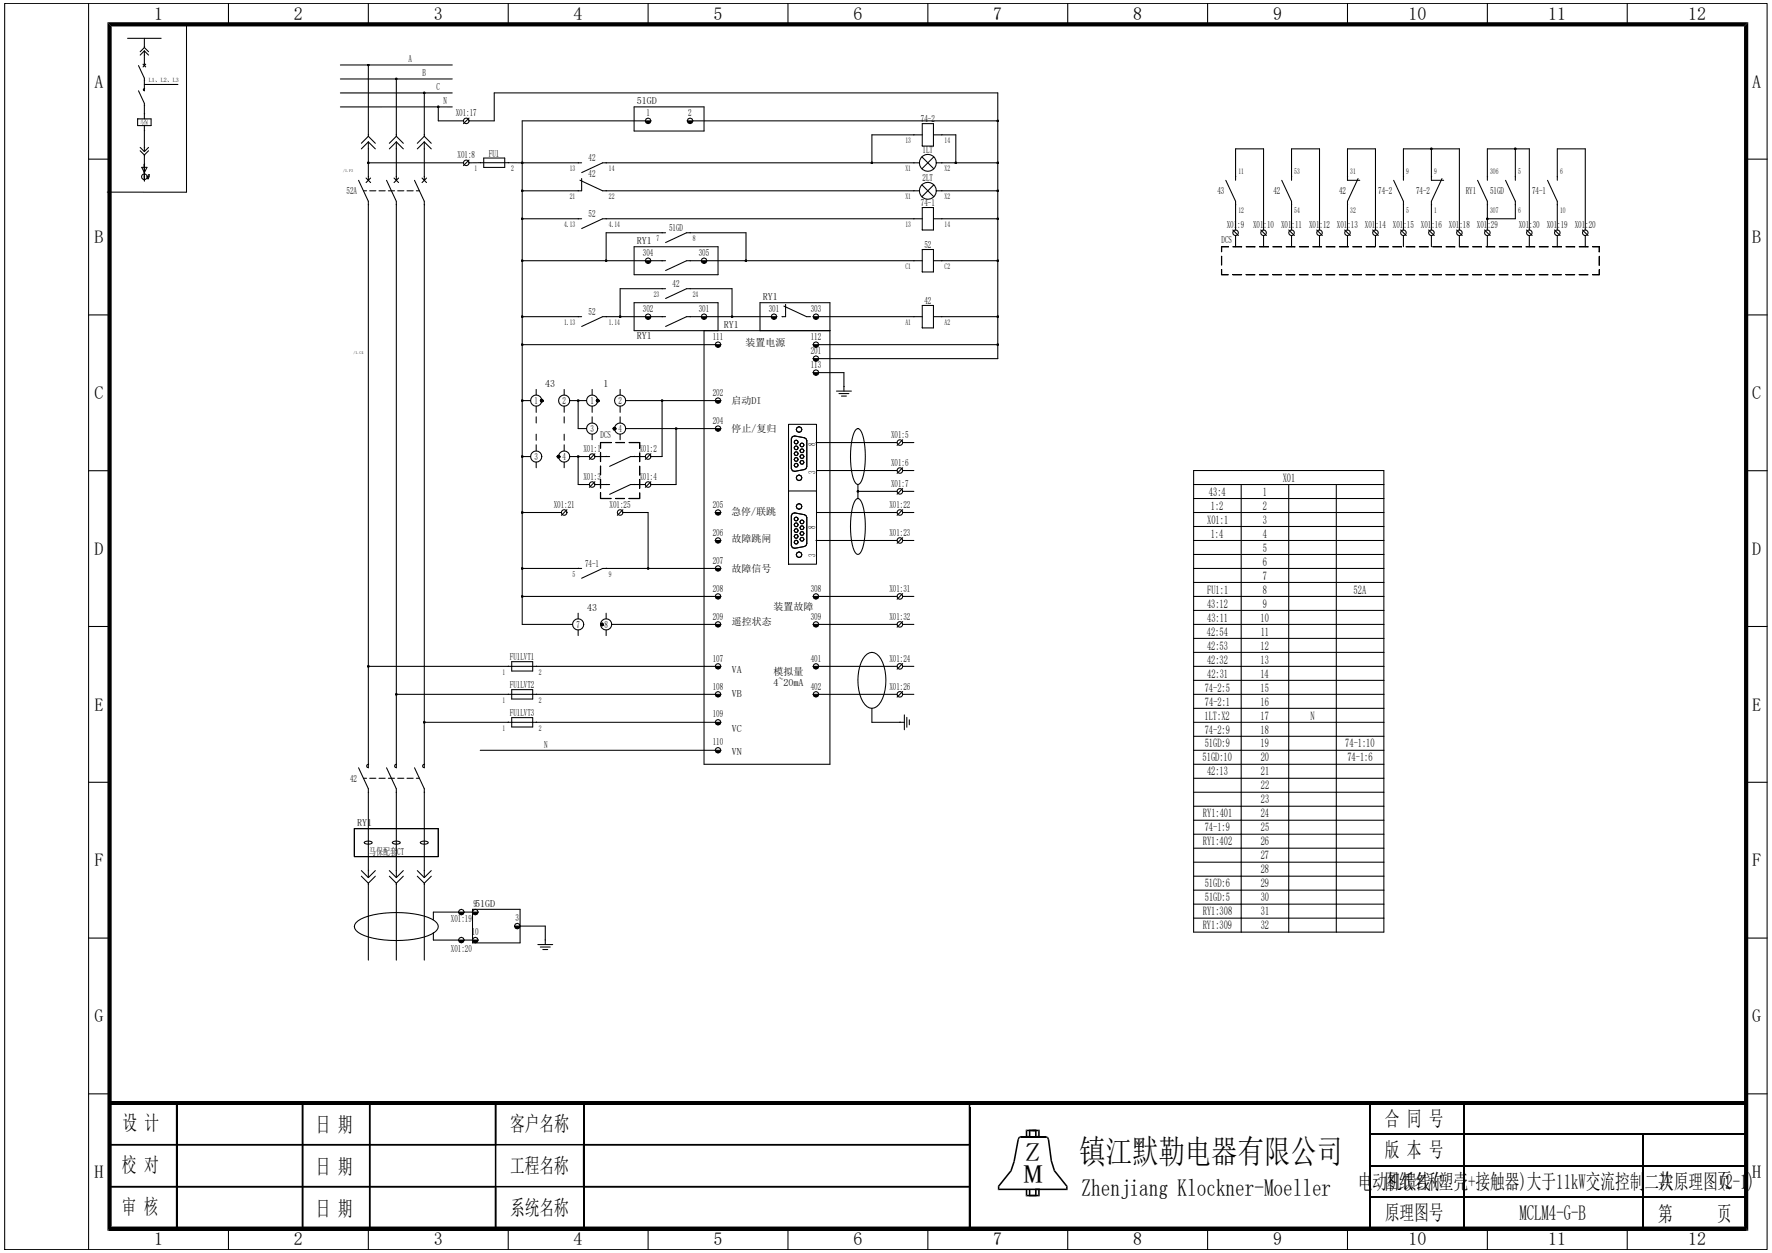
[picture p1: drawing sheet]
<svg xmlns="http://www.w3.org/2000/svg" width="420mm" height="297mm" viewBox="0 0 420 297" stroke-linecap="round" stroke-linejoin="round" font-family="sans-serif">
<g fill="none" stroke="#000" stroke-width=".25">
<path d="M1.1 .8h417.7v295.4h-417.7zM21 .8v295.4M30.2 9.1h8M32.8 15.5l1.4 3v3l-.2-.2 .2-.3M33.9 15.2l.6 .7M34.2 9.1v2.2M34.2 12.1v3.4M34.2 11.3l-1 1M34.2 12.1l-1 1M34.2 12.1l1 1M34.2 11.3l1 1M34.5 15.2l-.6 .7"/>
<path d="M44.2 5.8v39.8M54.2 .8v5M80.7 15.4h26.5M80.7 18.7h26.5M87.3 .8v5M87.3 15.4v16.9M93.9 18.7v13.6M120.5 .8v5M153.6 .8v5M186.8 .8v5M219.9 .8v5M253.1 .8v5"/>
<path d="M286.2 .8v5M319.4 .8v5M352.5 .8v5M385.7 .8v5M21 37.7h5M32.6 28.2h3.2v1.6h-3.2zM32.8 21.5l1.4 3v3.7M33.2 34.9l1 1M33.2 35.7l1 1M33.6 39.7h1.2l-.6 1.2zM34.2 29.8v6.1M34.2 36.7v6.2"/>
<path d="M34.2 20h8M35.2 35.7l-1 1M35.2 34.9l-1 1M80.7 22h26.5M87.3 33.6v9.1M87.3 32.3l-1.7 1.7M87.3 33.6l-1.7 1.7M87.3 33.6l1.7 1.7M87.3 32.3l1.7 1.7M87.3 38.6h22.5M93.9 32.3l-1.6 1.7M93.9 33.6l-1.6 1.7"/>
<path d="M93.9 33.6l1.7 1.7M93.9 33.6v9.1M93.9 32.3l1.7 1.7M100.6 32.3l-1.7 1.7M100.6 33.6l-1.7 1.7M100.6 33.6l1.6 1.7M100.6 22v10.3M100.6 33.6v9.1M100.6 32.3l1.6 1.7M103.9 25.3v3.3h5.9M103.9 25.3h-23.2M103.9 25.3h3.3"/>
<path d="M111.2 38.6h26.7M111.2 28.6h5.9v-6.6h119.4v63h-43.8M111.2 28l-1.4 1.3M111.2 37.9l-1.4 1.4M114.7 37.5h4.9v2.2h-4.9zM150.3 25.3h16.6v5.8h-16.6zM154.3 28.6h-30.5v119.4h11.9M162.9 28.6h73.6M217.9 38.6h-75.1l-4.9 2.3M218.5 37.2l2.8 2.8M218.6 29.3h2.6v5.3h-2.6zM218.6 32h-11.9v6.6"/>
<path d="M221.2 32h5.4v6.6M221.3 37.2l-2.8 2.8M221.9 38.6h14.6M339.3 35.3v7.4h2.9M359.2 35.3v7.4M413.9 37.7h4.9M25.4 45.5l18.8 .1M34.9 41.9h.5M35.2 41.4l-.3 1M35.4 41.4l-.2 1M85 42.7l2.3 5v134.3l-.3-.1-.1-.3 .1-.3 .3-.1M86.1 45.2h.8"/>
<path d="M86.8 42.2l1 1.1M87.6 45.2h1.5M87.8 42.2l-1 1.1M89.8 45.2h1.5M91.6 42.7l2.3 5v134.3l-.3-.1-.1-.3 .1-.3 .3-.1M92 45.2h1.5M93.4 42.2l1.1 1.1M94.2 45.2h1.5M94.5 42.2l-1.1 1.1M96.5 45.2h1.4M98.2 42.7l2.4 5v134.3l-.3-.1-.1-.3 .1-.3 .3-.1M98.7 45.2h.7"/>
<path d="M100 42.2l1.1 1.1M101.1 42.2l-1.1 1.1M123.8 51.9h14.1M137.4 42.7l5.4 2.5h75.1M137.9 42.3v2.9h-14.1M150.3 58.5h19.9v6.6h-19.9zM157.8 57.5l4.9-2.3h14.1v6.6M157.8 55.2h-14.1v6.6M218.5 43.8l2.8 2.8M218.6 51.9h-75.8l-4.9 2.3M218.6 49.2h2.6v5.3h-2.6zM218.6 59.1h2.6v5.4h-2.6z"/>
<path d="M221.2 51.9h15.3M221.3 43.8l-2.8 2.8M221.9 45.2h14.6M290.5 42.7l2.4 5v6.8M292.2 54.5l1.3 1.3M292.9 42.7v-7.4h6.6v19.2M292.9 55.8v2.7M298.8 54.5l1.4 1.3M299.5 55.8v2.7M303.8 42.7l2.3 5v6.8M305.5 54.5l1.3 1.3M306.1 42.7v-7.4h6.7v19.2"/>
<path d="M306.1 55.8v2.7M312.1 54.5l1.3 1.3M312.8 55.8v2.7M318.7 54.5l1.3 1.3M319.4 55.8v2.7M321.9 42.3l-2.5 5.4v6.8M322.3 42.7h-2.9v-7.4h6.6v19.2M325.3 54.5l1.4 1.3M326 55.8v2.7M330.3 42.7l2.3 5v6.8M332 54.5l1.3 1.3M332.6 42.7v-7.4h13.3v19.2"/>
<path d="M332.6 55.8v2.7M338.6 54.5l1.3 1.3M339.3 55.8v2.7M341.8 42.3l-2.5 5.4v6.8M345.2 54.5l1.4 1.3M345.9 55.8v2.7M350.2 42.7l2.3 5v6.8M351.9 54.5l1.3 1.3M352.5 42.7v-7.4h10v19.2M352.5 55.8v2.7M356.8 42.7l2.4 5v4.2h-6.7M361.8 54.5l1.3 1.3"/>
<path d="M362.5 55.8v2.7M366.8 42.7l2.3 5v6.8M368.4 54.5l1.4 1.3M369.1 42.7v-7.4h6.6v19.2M369.1 55.8v2.7M375.1 54.5l1.3 1.3M375.7 55.8v2.7M21 74.6h5M123.8 61.8h34M123.8 75.1h14.1M157.8 75.1h-15l-4.9 2.3M157.8 68.4h-10.8v6.7"/>
<path d="M157.8 70.8l4.9-2.4h10.8v6.7M166.9 78.4v102.8h29.8v-109.5h-16.6v6.7M170.2 78.4v-6.7h-19.9v6.7h46.4M184.1 75.1h-21.4l-4.9 2.3M185.8 72.6l5.4 2.5h.8M186.2 72.2v2.9h-.8M192.7 75.1h25.9M218.6 61.8h-55.9l-4.9 2.3M218.6 72.4h2.6v5.3h-2.6zM221.2 61.8h15.3M221.2 75.1h15.3M413.9 74.6h4.9"/>
<path d="M123.8 81.7h47.1M123.8 95h2M127.1 92.3v1.3M127.1 96.3v1.4M127.1 98.8v1.5M133.7 92.3v1.3M133.7 96.3v1.4M133.7 98.8v1.5M135 95h4M137 95v6.6h2M140.4 92.3v1.3M140.4 96.3v1.4"/>
<path d="M140.4 98.8v1.5M147 92.3v1.3M147 96.3v1.4M147 98.8v1.5M148.3 95h22.6M156.9 95v13.2h-2.6M192.7 81.7h43.8M192.7 88.3h7.3v4.4M198.3 92.7h3.5M198.9 93.3h2.3M199.4 93.9h1.2M21 111.6h5"/>
<path d="M123.8 108.2h2M127.1 102.9v1.5M127.1 105.4v1.5M127.1 109.5v1.4M133.7 102.9v1.5M133.7 105.4v1.5M133.7 109.5v1.4M135 108.2h4.7M137 108.2v6.6h2.7M140.4 102.9v1.3M141 108.2h3.5M141 114.8h3.5"/>
<path d="M141 107.6l-1.3 1.3M141 114.2l-1.3 1.3M147 102.9v1.3M148.3 101.6h22.6M152.9 108.2h-3.4l-5 2.3M152.9 114.8h-3.4l-5 2.4M154.3 107.6l-1.4 1.3M154.3 114.2l-1.4 1.3M160.2 101.6v13.2h-5.9M186.9 100.6h6.6v33.1h-6.6zM186.9 116.4h6.6M187.8 103.5l.6-.2 2.3 .5 .4 .2 .1 .4v6.2l-.1 .5-.4 .2-2.3 .4-.6-.1-.2-.5v-7.1z"/>
<path d="M193.4 104.9h19.2M193.7 111.5h18.9M203 101.7l.3-.1a1.83 1.83 0 0 1 1.2 1.5 19.9 19.9 0 0 1-.3 10.9l-.3 .4-.6 .4a1.83 1.83 0 0 1-1.1-1.5 19.9 19.9 0 0 1 .3-10.8zM203 118.3l.3-.1a1.83 1.83 0 0 1 1.2 1.5 19.9 19.9 0 0 1-.3 10.8l-.3 .5-.6 .4a1.83 1.83 0 0 1-1.1-1.5 19.9 19.9 0 0 1 .3-10.8zM203.3 116.5h9.3M203.3 114.8v3.4M214 110.9l-1.4 1.3M214 111.5h2.6M214 104.2l-1.4 1.4M214 104.9h2.6M214 115.8l-1.4 1.3M214 116.5h2.6"/>
<path d="M282.9 114.8h45.1M282.9 111.5h45.1v109.4h-45.1zM282.9 118.2h45.1M294.2 114.8v106.1M305.5 114.8v106.1M316.7 114.8v106.1M413.9 111.6h4.9M123.8 121.5h9.3M123.8 134.7h14.1M134.4 120.8l-1.3 1.3M147.6 121.5h6v13.2M147.6 120.8l-1.3 1.3"/>
<path d="M169.5 121.5l.2 .4 .5 .2 .5-.2 .2-.4M169.5 121.5l.2-.5 .5-.2 .5 .2 .2 .5M169.5 128.1l.2 .5 .5 .2 .5-.2 .2-.5M169.5 128.1l.2-.5 .5-.2 .5 .2 .2 .5M169.5 121.5h1.4M169.5 128.1h1.4M170.9 134.7h-28.1l-4.9 2.4M187.8 121.7l.6-.1 2.3 .4 .4 .2 .1 .5v6.2l-.1 .4-.4 .2-2.3 .5-.6-.2-.2-.5v-7.1zM193.4 128.1h19.2M193.5 121.5h19.1M214 121.5h2.6M214 128.1h2.6"/>
<path d="M214 120.8l-1.4 1.3M214 127.4l-1.4 1.4M282.9 121.5h45.1M282.9 128.1h45.1M282.9 134.7h45.1M282.9 124.8h45.1M282.9 131.4h45.1M282.9 138.1h45.1M21 148.5h5M87.3 157.9h83.6M121.3 156.8h5v2.3h-5zM123.8 141.4h47.1"/>
<path d="M137 145.4v1.3M137 149.3v1.4M143.7 145.4v1.3M143.7 149.3v1.4M145 148h25.9M192.7 141.4h19.9M192.7 148h19.9M192.7 157.9h19.9M205 155.5a1.99 1.99 0 0 1 3.3 0 10.8 10.8 0 0 1 0 11.5 1.99 1.99 0 0 1-3.3 0 10.8 10.8 0 0 1 0-11.5zM214 141.4h2.6M214 148h2.6M214 157.9h2.6"/>
<path d="M214 140.7l-1.4 1.3M214 147.3l-1.4 1.4M214 157.3l-1.4 1.3M282.9 141.4h45.1M282.9 148h45.1M282.9 157.9h45.1M282.9 144.7h45.1M282.9 151.3h45.1M282.9 154.6h45.1M413.9 148.5h4.9M93.9 164.6h77M100.6 171.2h70.3"/>
<path d="M113.8 177.8h57.1M121.3 163.5h5v2.2h-5zM121.3 170.1h5v2.2h-5zM192.7 164.6h19.9M206.7 167.9v3.3h7.7M214 164.6h2.6M214 163.9l-1.4 1.3M214.4 169.4v3.6M214.9 170v2.4M215.5 170.6v1.2M282.9 164.6h45.1M282.9 171.2h45.1"/>
<path d="M282.9 177.8h45.1M282.9 161.3h45.1M282.9 167.9h45.1M282.9 174.5h45.1M21 185.4h5M84 196.4h19.9v6.6h-19.9zM85 182l2.3 5v21M86.1 184.5h.8M86.4 199.6l.7-.2a1.1 1.1 0 0 1 1.1 .3 1.4 1.4 0 0 1-1.9 0zM87.6 184.5h1.5M89.8 184.5h1.5M91.6 182l2.3 5v21"/>
<path d="M92 184.5h1.5M93.1 199.6l.6-.2a1.1 1.1 0 0 1 1.2 .3 1.4 1.4 0 0 1-1.9 0zM94.2 184.5h1.5M96.5 184.5h1.4M98.2 182l2.4 5v21M98.7 184.5h.7M99.7 199.6l.7-.2a1.1 1.1 0 0 1 1.1 .3 1.4 1.4 0 0 1-1.9 0zM282.9 184.5h45.1M282.9 181.2h45.1M282.9 187.8h45.1M282.9 191.1h45.1M282.9 194.4h45.1"/>
<path d="M282.9 197.7h45.1M413.9 185.4h4.9M84.4 218.7a13.2 13.2 0 0 1 8.1-2.4 19.7 19.7 0 0 1 10.5 1.9 1.5 1.5 0 0 1 .9 1.4 1.5 1.5 0 0 1-.9 1.4 18.3 18.3 0 0 1-10.5 1.9 13.2 13.2 0 0 1-8.1-2.3 1.28 1.28 0 0 1 0-1.9zM85.6 206.4l1.7 1.6M85.6 207.7l1.7 1.6M87.3 209.3v18.3M89 207.7l-1.7 1.6M89 206.4l-1.7 1.6M92.3 206.4l1.6 1.6M92.3 207.7l1.6 1.6M93.9 209.3v18.3M95.6 207.7l-1.7 1.6"/>
<path d="M95.6 206.4l-1.7 1.6M98.9 206.4l1.7 1.6M98.9 207.7l1.7 1.6M100.6 209.3v18.3M102.2 207.7l-1.6 1.6M102.2 206.4l-1.6 1.6M112 215.5h11.3v8h-11.3zM113.3 216.2h-10.6v1.8M121.9 219.5h7.3v4.4M282.9 201h45.1M282.9 204.4h45.1M282.9 207.7h45.1"/>
<path d="M282.9 211h45.1M282.9 214.3h45.1M282.9 217.6h45.1M21 222.4h5M102.7 221.1v1.7h10.6M127.5 223.9h3.5M128.1 224.5h2.3M128.7 225.1h1.1M413.9 222.4h4.9M21 259.3h5M413.9 259.3h4.9M26 291.2h3.7"/>
<path d="M54.2 291.2v5M87.3 291.2v5M120.5 291.2v5M153.6 291.2v5M186.8 291.2v5M219.9 291.2v5M253.1 291.2v5M286.2 291.2v5M319.4 291.2v5M352.5 291.2v5M385.7 291.2v5"/>
<circle cx="110.5" cy="38.6" r=".66"/>
<circle cx="110.5" cy="28.6" r=".66"/>
<circle cx="153.6" cy="28.6" r=".66"/>
<circle cx="163.6" cy="28.6" r=".66"/>
<circle cx="219.9" cy="38.6" r="2.01"/>
<circle cx="34.2" cy="41.9" r=".67"/>
<circle cx="219.9" cy="45.2" r="2.01"/>
<circle cx="292.9" cy="55.2" r=".66"/>
<circle cx="299.5" cy="55.2" r=".66"/>
<circle cx="306.1" cy="55.2" r=".66"/>
<circle cx="312.8" cy="55.2" r=".66"/>
<circle cx="319.4" cy="55.2" r=".66"/>
<circle cx="326" cy="55.2" r=".66"/>
<circle cx="332.6" cy="55.2" r=".66"/>
<circle cx="339.3" cy="55.2" r=".66"/>
<circle cx="345.9" cy="55.2" r=".66"/>
<circle cx="352.5" cy="55.2" r=".66"/>
<circle cx="362.5" cy="55.2" r=".66"/>
<circle cx="369.1" cy="55.2" r=".66"/>
<circle cx="375.7" cy="55.2" r=".66"/>
<circle cx="153.6" cy="75.1" r=".66"/>
<circle cx="153.6" cy="61.8" r=".66"/>
<circle cx="166.9" cy="75.1" r=".66"/>
<circle cx="166.9" cy="61.8" r=".66"/>
<circle cx="183.5" cy="75.1" r=".66"/>
<circle cx="193.4" cy="75.1" r=".66"/>
<circle cx="127.1" cy="95" r="1.33"/>
<circle cx="133.7" cy="95" r="1.33"/>
<circle cx="140.4" cy="95" r="1.33"/>
<circle cx="147" cy="95" r="1.33"/>
<circle cx="170.2" cy="81.7" r=".66"/>
<circle cx="170.2" cy="95" r=".66"/>
<circle cx="193.4" cy="88.3" r=".66"/>
<circle cx="193.4" cy="85" r=".66"/>
<circle cx="193.4" cy="81.7" r=".66"/>
<circle cx="127.1" cy="108.2" r="1.33"/>
<circle cx="133.7" cy="108.2" r="1.33"/>
<circle cx="140.4" cy="114.8" r=".66"/>
<circle cx="140.4" cy="108.2" r=".66"/>
<circle cx="140.4" cy="101.6" r="1.33"/>
<circle cx="147" cy="101.6" r="1.33"/>
<circle cx="153.6" cy="114.8" r=".66"/>
<circle cx="153.6" cy="108.2" r=".66"/>
<circle cx="170.2" cy="101.6" r=".66"/>
<circle cx="188.7" cy="107.5" r=".46"/>
<circle cx="188.7" cy="108.9" r=".46"/>
<circle cx="188.7" cy="104.8" r=".46"/>
<circle cx="188.7" cy="106.2" r=".46"/>
<circle cx="188.7" cy="110.3" r=".46"/>
<circle cx="189.4" cy="113.3" r=".66"/>
<circle cx="189.4" cy="101.8" r=".66"/>
<circle cx="190.1" cy="105.5" r=".46"/>
<circle cx="190.1" cy="109.6" r=".46"/>
<circle cx="190.1" cy="106.8" r=".46"/>
<circle cx="190.1" cy="108.2" r=".46"/>
<circle cx="213.3" cy="104.9" r=".66"/>
<circle cx="213.3" cy="111.5" r=".66"/>
<circle cx="213.3" cy="116.5" r=".66"/>
<circle cx="133.7" cy="121.5" r=".66"/>
<circle cx="147" cy="121.5" r=".66"/>
<circle cx="170.2" cy="134.7" r=".66"/>
<circle cx="188.7" cy="124.4" r=".46"/>
<circle cx="188.7" cy="125.8" r=".46"/>
<circle cx="188.7" cy="128.5" r=".46"/>
<circle cx="188.7" cy="123" r=".46"/>
<circle cx="188.7" cy="127.1" r=".46"/>
<circle cx="189.4" cy="120" r=".66"/>
<circle cx="189.4" cy="131.5" r=".66"/>
<circle cx="190.1" cy="126.5" r=".46"/>
<circle cx="190.1" cy="127.8" r=".46"/>
<circle cx="190.1" cy="125.1" r=".46"/>
<circle cx="190.1" cy="123.7" r=".46"/>
<circle cx="213.3" cy="121.5" r=".66"/>
<circle cx="213.3" cy="128.1" r=".66"/>
<circle cx="137" cy="148" r="1.33"/>
<circle cx="143.7" cy="148" r="1.33"/>
<circle cx="170.2" cy="141.4" r=".66"/>
<circle cx="170.2" cy="148" r=".66"/>
<circle cx="170.2" cy="157.9" r=".66"/>
<circle cx="193.4" cy="148" r=".66"/>
<circle cx="193.4" cy="141.4" r=".66"/>
<circle cx="193.4" cy="157.9" r=".66"/>
<circle cx="213.3" cy="141.4" r=".66"/>
<circle cx="213.3" cy="148" r=".66"/>
<circle cx="213.3" cy="157.9" r=".66"/>
<circle cx="170.2" cy="164.6" r=".66"/>
<circle cx="170.2" cy="171.2" r=".66"/>
<circle cx="170.2" cy="177.8" r=".66"/>
<circle cx="193.4" cy="164.6" r=".66"/>
<circle cx="213.3" cy="164.6" r=".66"/>
<circle cx="109.3" cy="216.2" r=".66"/>
<circle cx="112.7" cy="216.2" r=".66"/>
<circle cx="122.6" cy="219.5" r=".66"/>
<circle cx="109.3" cy="222.8" r=".66"/>
<circle cx="112.7" cy="222.8" r=".66"/>
</g>
<g fill="none" stroke="#000" stroke-width=".24">
<path d="M34.2 13.1h.1M34.2 11.1h.1M34.2 15h.1M34.2 19h.1M32.7 28.2h.1M34.2 27h.1M34.2 31h.1M34.2 21h.1M34.2 25h.1M34.2 35h.1M34.2 36.9h.1M34.2 38.9h.1"/>
<path d="M87.3 35.3h.1M87.3 32h.1M93.9 35.3h.1M93.9 32h.1M100.6 35.3h.1M100.6 32h.1M113.8 38.6h.1M120.4 38.6h.1M137.1 38.6h.1M143.7 38.6h.1M216.6 38.6h.1M216.6 32h.1"/>
<path d="M218.6 34.5h.1M223.2 38.6h.1M223.2 32h.1M34.2 41.1h.1M34.2 41.9h.1M87.3 41.9h.1M87.3 48.6h.1M93.9 41.9h.1M93.9 48.6h.1M100.6 41.9h.1M100.6 48.6h.1M137.1 45.2h.1"/>
<path d="M137.1 51.9h.1M143.7 45.2h.1M143.7 51.9h.1M156.9 55.2h.1M163.6 55.2h.1M216.6 45.2h.1M216.6 51.9h.1M218.6 54.5h.1M223.2 45.2h.1M223.2 51.9h.1M289.5 58.5l.1 1.2zM289.5 58.5h1.6z"/>
<path d="M292.2 58.5h2.1zM292.2 58.5h2.1M292.9 41.9h.1M292.9 48.6h.1M295.4 58.5h2.1zM295.4 58.5h2.1M298.5 58.5h2.1zM298.5 58.5h2.1M301.7 58.5h2.1zM301.7 58.5h2.1M304.8 58.5h2.1zM304.8 58.5h2.1"/>
<path d="M306.1 41.9h.1M306.1 48.6h.1M308 58.5h2.1zM308 58.5h2.1M311.1 58.5h2.1zM311.1 58.5h2.1M314.3 58.5h2.1zM314.3 58.5h2.1M317.5 58.5h2.1zM317.5 58.5h2.1M319.4 41.9h.1M319.4 48.6h.1"/>
<path d="M320.6 58.5h2.1zM320.6 58.5h2.1M323.8 58.5h2.1zM323.8 58.5h2.1M326.9 58.5h2.1zM326.9 58.5h2.1M330.1 58.5h2.1zM330.1 58.5h2.1M332.6 41.9h.1M332.6 48.6h.1M333.2 58.5h2.2zM333.2 58.5h2.2"/>
<path d="M336.4 58.5h2.1zM336.4 58.5h2.1M339.3 41.9h.1M339.3 48.6h.1M339.6 58.5h2.1zM339.6 58.5h2.1M342.7 58.5h2.1zM342.7 58.5h2.1M345.9 58.5h2.1zM345.9 58.5h2.1M349 58.5h2.1zM349 58.5h2.1"/>
<path d="M352.2 58.5h2.1zM352.2 58.5h2.1M352.6 41.9h.1M352.6 48.6h.1M355.4 58.5h2.1zM355.4 58.5h2.1M358.5 58.5h2.1zM358.5 58.5h2.1M359.2 41.9h.1M359.2 48.6h.1M361.7 58.5h2.1zM361.7 58.5h2.1"/>
<path d="M364.8 58.5h2.1zM364.8 58.5h2.1M368 58.5h2.1zM368 58.5h2.1M369.1 41.9h.1M369.1 48.6h.1M371.1 58.5h2.1zM371.1 58.5h2.1M374.3 58.5h2.1zM374.3 58.5h2.1M377.5 58.5h1.6zM379 58.5l.1 1.2z"/>
<path d="M137.1 75.1h.1M143.7 75.1h.1M156.9 61.8h.1M156.9 75.1h.1M156.9 68.4h.1M163.6 61.8h.1M163.6 75.1h.1M163.6 68.4h.1M185.4 75.1h.1M192 75.1h.1M216.6 61.8h.1M216.6 75.1h.1"/>
<path d="M218.6 64.4h.1M218.6 77.7h.1M223.2 61.8h.1M223.2 75.1h.1M289.5 60.8l.1 2.1zM289.5 63.9l.1 1.2zM289.5 65.1l1.6 .1zM289.5 60.8v2.1M292.2 65.1l2.1 .1zM292.2 65.1h2.1M295.4 65.1l2.1 .1zM295.4 65.1h2.1"/>
<path d="M298.5 65.1l2.1 .1zM298.5 65.1h2.1M301.7 65.1l2.1 .1zM301.7 65.1h2.1M304.8 65.1l2.1 .1zM304.8 65.1h2.1M308 65.1l2.1 .1zM308 65.1h2.1M311.1 65.1l2.1 .1zM311.1 65.1h2.1M314.3 65.1l2.1 .1zM314.3 65.1h2.1"/>
<path d="M317.5 65.1l2.1 .1zM317.5 65.1h2.1M320.6 65.1l2.1 .1zM320.6 65.1h2.1M323.8 65.1l2.1 .1zM323.8 65.1h2.1M326.9 65.1l2.1 .1zM326.9 65.1h2.1M330.1 65.1l2.1 .1zM330.1 65.1h2.1M333.2 65.1l2.2 .1zM333.2 65.1h2.2"/>
<path d="M336.4 65.1l2.1 .1zM336.4 65.1h2.1M339.6 65.1l2.1 .1zM339.6 65.1h2.1M342.7 65.1l2.1 .1zM342.7 65.1h2.1M345.9 65.1l2.1 .1zM345.9 65.1h2.1M349 65.1l2.1 .1zM349 65.1h2.1M352.2 65.1l2.1 .1zM352.2 65.1h2.1"/>
<path d="M355.4 65.1l2.1 .1zM355.4 65.1h2.1M358.5 65.1l2.1 .1zM358.5 65.1h2.1M361.7 65.1l2.1 .1zM361.7 65.1h2.1M364.8 65.1l2.1 .1zM364.8 65.1h2.1M368 65.1l2.1 .1zM368 65.1h2.1M371.1 65.1l2.1 .1zM371.1 65.1h2.1"/>
<path d="M374.3 65.1l2.1 .1zM374.3 65.1h2.1M377.5 65.1l1.6 .1zM379 63.9l.1 1.2zM379 60.8l.1 2.1zM379.1 60.8v2.1M128.1 95h.3l-.3 .1zM128.1 94.8l.3 .2h-.3zM128.3 94.7h.3l-.2 .3zM128.4 95l.1 .3-.2-.1zM128.4 95h.3v.1zM128.4 95l.3-.2v.2z"/>
<path d="M141.3 95h.4l-.3 .1zM141.4 94.8l.3 .2h-.4zM141.5 94.7h.3l-.1 .3zM141.7 95l.1 .2-.2 .1zM141.7 95h.3v.1zM141.7 95l.3-.2v.2zM200.1 91.6h.1M132.1 108.2h.3l-.3 .2zM132.1 108l.3 .2h-.3zM132.2 107.9h.4l-.2 .3zM132.4 108.2l.2 .3h-.4zM132.4 108.2h.3v.2z"/>
<path d="M132.4 108.2l.3-.2v.2zM142.3 104.9l.1 1.4zM142.3 107.3l.1 2.1zM142.3 110.5l.1 2.1zM142.3 113.6l.1 2.1zM142.3 116.8l.1 1.4zM142.3 107.3v2.1M142.3 110.5v2.1M142.3 113.6v2.1M142.3 118.1l2.6 .1zM142.3 104.9h2.6zM142.3 118.2h2.6"/>
<path d="M142.3 104.9h2.6M143.7 108.2h.1M143.7 114.9h.1M145.3 101.6h.4l-.3 .2zM145.4 101.4l.3 .2h-.4zM145.5 101.3h.3l-.1 .3zM145.7 101.6l.1 .3h-.1h-.2zM145.7 101.6h.3l-.1 .2zM145.7 101.6l.3-.2v.2zM145.9 118.1l2.1 .1zM145.9 104.9h2.1zM145.9 118.2h2.1"/>
<path d="M145.9 104.9h2.1M149.1 118.1l2.5 .1zM149.1 104.9h2.5zM149.1 118.2h2.5M149.1 104.9h2.5M150.3 108.2h.1M150.3 114.9h.1M151.6 116.8l.1 1.4zM151.6 113.6l.1 2.1zM151.6 110.5l.1 2.1zM151.6 107.3l.1 2.1zM151.6 104.9l.1 1.4z"/>
<path d="M151.6 107.3v2.1M151.6 110.5v2.1M151.6 113.6v2.1M137.1 134.7h.1M143.7 134.7h.1M120.4 157.9h.1M127.1 157.9h.1M142.4 148h.3l-.3 .2zM142.4 147.8l.3 .2h-.3zM142.5 147.7h.4l-.2 .3zM142.7 148l.1 .3h-.3zM142.7 148l.3 .1z"/>
<path d="M142.7 148l.3-.2v.2zM120.4 164.6h.1M120.4 171.2h.1M127.1 164.6h.1M127.1 171.2h.1M213.3 171.2h.1M87.3 181.2h.1M87.3 187.8h.1M93.9 181.2h.1M93.9 187.8h.1M100.6 181.2h.1M100.6 187.8h.1"/>
<path d="M87.3 206.3h.1M87.3 209.7h.1M93.9 206.3h.1M93.9 209.7h.1M100.6 206.3h.1M100.6 209.7h.1M129.2 222.8h.1M29.7 291.2h.1"/>
</g>
<g fill="#000">
<path d="M25.5 5.3h388.9l-1 1h-386.9zM87 15.1h.6v.6h-.6zM93.6 18.4h.7v.6h-.7zM413.4 6.3l1-1v286.4l-1-1zM87 38.3h.6v.6h-.6zM100.2 21.7h.7v.7h-.7zM103.5 25h.7v.7h-.7zM123.4 38.3h.7v.6h-.7zM153 28.7h1.3v.6h-1.3zM162.9 28.7h1.3v.6h-1.3zM206.3 38.3h.7v.6h-.7zM226.2 38.3h.7v.6h-.7z"/>
<path d="M236.2 38.3h.6v.6h-.6zM236.2 28.3h.6v.7h-.6zM338.9 35h.7v.6h-.7zM358.9 35h.6v.6h-.6zM123.4 44.9h.7v.7h-.7zM123.4 51.5h.7v.7h-.7zM236.2 44.9h.6v.7h-.6zM236.2 51.5h.6v.7h-.6zM289.5 58.5l.1 1.2zM289.5 58.5h1.6zM352.2 51.5h.7v.7h-.7zM379 58.5l.1 1.2z"/>
<path d="M377.5 58.5h1.6zM123.4 74.7h.7v.7h-.7zM123.4 61.5h.7v.6h-.7zM143.4 61.5h.6v.6h-.6zM146.7 74.7h.6v.7h-.6zM153 61.8h1.3v.7h-1.3zM153 75.1h1.3v.6h-1.3zM166.2 61.8h1.3v.7h-1.3zM166.2 75.1h1.3v.6h-1.3zM173.2 74.7h.6v.7h-.6zM176.5 61.5h.6v.6h-.6zM182.8 75.1h1.3v.6h-1.3z"/>
<path d="M192.7 75.1h1.4v.6h-1.4zM236.2 74.7h.6v.7h-.6zM236.2 61.5h.6v.6h-.6zM289.5 65.1l1.6 .1zM289.5 63.9l.1 1.2zM377.5 65.1l1.6 .1zM379 63.9l.1 1.2zM123.4 81.4h.7v.6h-.7zM123.4 94.6h.7v.7h-.7zM128.1 95h.3l-.3 .1zM128.1 94.8l.3 .2h-.3zM128.4 95l.1 .3-.2-.1z"/>
<path d="M128.3 94.7h.3l-.2 .3zM128.4 95h.3v.1zM128.4 95l.3-.2v.2zM136.7 94.6h.7v.7h-.7zM141.3 95h.4l-.3 .1zM141.4 94.8l.3 .2h-.4zM141.7 95l.1 .2-.2 .1zM141.5 94.7h.3l-.1 .3zM141.7 95h.3v.1zM141.7 95l.3-.2v.2zM156.6 94.6h.7v.7h-.7zM169.5 81.7h1.3v.6h-1.3z"/>
<path d="M169.5 94.9h1.3v.7h-1.3zM192.7 81.7h1.4v.6h-1.4zM192.7 85h1.4v.6h-1.4zM192.7 88.3h1.4v.7h-1.4zM236.2 81.4h.6v.6h-.6zM123.4 107.9h.7v.7h-.7zM132.1 108.2h.3l-.3 .2zM132.1 108l.3 .2h-.3zM132.4 108.2l.2 .3h-.4zM132.2 107.9h.4l-.2 .3zM132.4 108.2h.3v.2zM132.4 108.2l.3-.2v.2z"/>
<path d="M136.7 107.9h.7v.7h-.7zM142.3 104.9l.1 1.4zM142.3 116.8l.1 1.4zM145.3 101.6h.4l-.3 .2zM145.4 101.4l.3 .2h-.4zM145.7 101.6l.1 .3h-.1h-.2zM145.5 101.3h.3l-.1 .3zM145.7 101.6h.3l-.1 .2zM145.7 101.6l.3-.2v.2zM151.6 116.8l.1 1.4zM151.6 104.9l.1 1.4zM159.9 101.2h.7v.7h-.7z"/>
<path d="M169.5 101.6h1.3v.7h-1.3zM203 116.1h.7v.7h-.7zM123.4 121.2h.7v.6h-.7zM123.4 134.4h.7v.7h-.7zM153.3 134.4h.6v.7h-.6zM169.5 121.5h1.3v.6h-1.3zM169.5 128.1h1.3v.7h-1.3zM169.5 134.7h1.3v.7h-1.3zM87 157.6h.6v.7h-.6zM123.4 141h.7v.7h-.7zM142.4 148h.3l-.3 .2zM142.4 147.8l.3 .2h-.3z"/>
<path d="M142.7 148l.1 .3h-.3zM142.5 147.7h.4l-.2 .3zM142.7 148l.3 .1zM142.7 148l.3-.2v.2zM169.5 141.4h1.3v.6h-1.3zM169.5 148h1.3v.6h-1.3zM169.5 157.9h1.3v.7h-1.3zM192.7 141.4h1.4v.6h-1.4zM192.7 148h1.4v.6h-1.4zM192.7 157.9h1.4v.7h-1.4zM93.6 164.2h.7v.7h-.7zM100.2 170.9h.7v.7h-.7z"/>
<path d="M169.5 164.6h1.3v.7h-1.3zM169.5 171.2h1.3v.7h-1.3zM169.5 177.9h1.3v.6h-1.3zM192.7 164.6h1.4v.7h-1.4zM108.7 216.2h1.3v.7h-1.3zM112 216.2h1.3v.7h-1.3zM121.9 219.5h1.4v.7h-1.4zM108.7 222.8h1.3v.7h-1.3zM112 222.8h1.3v.7h-1.3zM239.5 277.4l.3 .2-2.9 3.6-.4-.1zM240.2 275.3h.3l-.7 2.3-.3-.2zM241.1 270.1l.4 .1-1 5.1h-.3z"/>
<path d="M241.4 269.5l.3 .3-.2 .4h-.4zM241.4 269.5l.7-.3v.4l-.4 .2zM243.1 267.8l.4 .3v1.1l-.4 .4zM243.9 267.8l.3 .3v1.5l-.3-.4zM243.1 269.6l.4-.4h.4l.3 .4zM244.8 267.8h1.6l-.3 .3h-1.3zM245.3 268.1l.4-.3v1.4l-.4 .4zM243.9 267.8h1.8l-.4 .3h-1.1zM246.1 268.1l.3-.3v1.8l-.3-.4zM245.3 269.6l.4-.4h.4l.3 .4zM247.8 269.2l.6 .3-.2 .3-.4-.2zM248.4 269.5l.3 .7h-.4l-.1-.4z"/>
<path d="M248.3 270.2l.4-.1 .7 5-.4 .1zM249 275.2l.4-.1 .7 2.3-.3 .2zM26 261h387.9v.7h-387.9zM25.5 5.3l1 1v284.4l-1 1zM236.5 281.1l.4 .1v.5l-.4 .4zM243.1 281.9h.4v1.3l-.4 .4zM243.9 281.9h.3v1.3l-.3 .4zM245.3 281.7l.4 .4v1.5l-.4-.4zM243.9 283.6l.3-.4h1.1l.4 .4zM246.1 282.1l.3-.4v1.9l-.3-.4zM245.3 281.7h1.1l-.3 .4h-.4zM252.7 281.2l.3-.1v1l-.3-.4z"/>
<path d="M249.8 277.6l.3-.2 2.9 3.7-.3 .1zM25.5 291.7l1-1h386.9l1 1zM26 291h387.9v.5h-387.9zM26 290.8h387.9v.8h-387.9z"/>
<path d="M33.3 28.4h.6l-.1 .5h.2l-.2 .7-.1-.1h.2v-.5l-.5-.1v-.4l.1 .4h.3v-.5zM33.2 29.2h.7zM34.5 28.4h.4l.1 .4h-.2v.2h.3h-.3l.2 .5-.2-.5-.1 .6v-.5l-.3 .4 .3-.5h-.3h.3v-.2l-.2 .1zM34.6 28.4v.4h.3v-.4zM34.4 28.3l-.1 1.3v-.8l-.1 .2z"/>
</g>
<g fill="none" stroke="#000" stroke-width=".36">
<path d="M25.8 271.3h204.2M25.8 261.4h204.2M26 261.2v30.2M41.9 261.2v30.2M71.7 261.2v30.2M87.6 261.2v30.2M117.5 261.2v30.2M138.3 261.3v29.9M229.8 261.2v30.2M324.7 261.4v29.8M324.7 268.8h89.2M324.7 276.3h89.2"/>
<path d="M347 261.3v29.9M389.5 268.8v22.6M413.9 261.4v29.7M25.8 281.3h204.2M25.8 291.2h204.2M324.7 283.8h89.2"/>
</g>
<path d="M242.1 269.4h5.7M243.1 268h2.4M236.5 281.9h16.5M243.1 283.4h3.3" fill="none" stroke="#000" stroke-width=".37"/>
<text font-size="7.8" x="255.8" y="275.6">镇江默勒电器有限公司</text>
<g font-size="6.1">
<text x="243" y="275.1">Z</text>
<text x="242.6" y="280.4">M</text>
</g>
<text font-size="5.7" x="256.4" y="283.5">Zhenjiang Klockner-Moeller</text>
<g font-size="5">
<text x="29.1" y="267.8">设 计</text>
<text x="74.8" y="268.3">日 期</text>
<text x="120.9" y="268.2">客户名称</text>
<text x="328.2" y="266.8">合 同 号</text>
<text x="328.2" y="274.3">版 本 号</text>
<text x="28.9" y="277.8">校 对</text>
<text x="74.8" y="278.3">日 期</text>
<text x="120.9" y="278">工程名称</text>
<text x="321.8" y="281.8">电动机馈线(塑壳+接触器)大于11kW交流控制二次原理图(2-1)</text>
<text x="328.1" y="281.9">图纸名称</text>
<text x="393.1" y="281.7">共</text>
<text x="407" y="281.7">页</text>
<text x="28.9" y="287.7">审 核</text>
<text x="74.8" y="288.2">日 期</text>
<text x="120.9" y="288.1">系统名称</text>
<text x="328.2" y="289.3">原理图号</text>
<text x="360.2" y="289.2">MCLM4-G-B</text>
<text x="393.1" y="289.4">第</text>
<text x="407" y="289.4">页</text>
</g>
<g font-size="4.3">
<text x="36.5" y="4.8">1</text>
<text x="69.7" y="4.8">2</text>
<text x="102.8" y="4.8">3</text>
<text x="136" y="4.8">4</text>
<text x="169.1" y="4.8">5</text>
<text x="202.3" y="4.8">6</text>
<text x="235.4" y="4.8">7</text>
<text x="268.6" y="4.8">8</text>
<text x="301.7" y="4.8">9</text>
<text x="333.8" y="4.8">10</text>
<text x="367" y="4.8">11</text>
<text x="400.1" y="4.8">12</text>
<text x="22.4" y="20.8">A</text>
<text x="415.3" y="20.8">A</text>
<text x="22.4" y="57.7">B</text>
<text x="415.3" y="57.7">B</text>
<text x="22.4" y="94.6">C</text>
<text x="415.3" y="94.6">C</text>
<text x="22.4" y="131.5">D</text>
<text x="415.3" y="131.5">D</text>
<text x="22.4" y="168.5">E</text>
<text x="415.3" y="168.5">E</text>
<text x="22.4" y="205.4">F</text>
<text x="415.3" y="205.4">F</text>
<text x="22.4" y="242.3">G</text>
<text x="415.3" y="242.3">G</text>
<text x="22.4" y="279.2">H</text>
<text x="415.3" y="279.2">H</text>
<text x="36.5" y="295.2">1</text>
<text x="69.7" y="295.2">2</text>
<text x="102.8" y="295.2">3</text>
<text x="136" y="295.2">4</text>
<text x="169.1" y="295.2">5</text>
<text x="202.3" y="295.2">6</text>
<text x="235.4" y="295.2">7</text>
<text x="268.6" y="295.2">8</text>
<text x="301.7" y="295.2">9</text>
<text x="333.8" y="295.2">10</text>
<text x="367" y="295.2">11</text>
<text x="400.1" y="295.2">12</text>
</g>
<g font-size="2.8">
<text x="286.6" y="117.5">43:4</text>
<text x="299.3" y="117.5">1</text>
<text x="304" y="114.2">X01</text>
<text x="286.1" y="124.1">X01:1</text>
<text x="287" y="120.8">1:2</text>
<text x="299.3" y="124.1">3</text>
<text x="299.3" y="120.8">2</text>
<text x="287" y="127.4">1:4</text>
<text x="299.3" y="127.4">4</text>
<text x="299.3" y="130.8">5</text>
<text x="299.3" y="137.4">7</text>
<text x="299.3" y="134.1">6</text>
<text x="286.1" y="140.7">FU1:1</text>
<text x="299.3" y="140.7">8</text>
<text x="320.8" y="140.7">52A</text>
<text x="286.1" y="144">43:12</text>
<text x="286.1" y="147.3">43:11</text>
<text x="298.8" y="147.3">10</text>
<text x="299.3" y="144">9</text>
<text x="286.1" y="150.7">42:54</text>
<text x="286.1" y="154">42:53</text>
<text x="298.8" y="154">12</text>
<text x="298.8" y="150.7">11</text>
<text x="286.1" y="157.3">42:32</text>
<text x="286.1" y="160.6">42:31</text>
<text x="298.7" y="160.6">14</text>
<text x="298.8" y="157.3">13</text>
<text x="285.6" y="163.9">74-2:5</text>
<text x="285.6" y="167.2">74-2:1</text>
<text x="298.8" y="167.2">16</text>
<text x="298.8" y="163.9">15</text>
<text x="285.5" y="170.5">1LT:X2</text>
<text x="285.6" y="173.9">74-2:9</text>
<text x="298.8" y="170.5">17</text>
<text x="298.8" y="173.9">18</text>
<text x="310.6" y="170.5">N</text>
<text x="285.6" y="177.2">51GD:9</text>
<text x="298.8" y="177.2">19</text>
<text x="318.9" y="177.2">74-1:10</text>
<text x="285.1" y="180.5">51GD:10</text>
<text x="286.1" y="183.8">42:13</text>
<text x="298.8" y="180.5">20</text>
<text x="298.9" y="183.8">21</text>
<text x="319.4" y="180.5">74-1:6</text>
<text x="298.8" y="187.1">22</text>
<text x="298.8" y="190.4">23</text>
<text x="285.1" y="193.8">RY1:401</text>
<text x="285.6" y="197.1">74-1:9</text>
<text x="298.8" y="193.8">24</text>
<text x="298.8" y="197.1">25</text>
<text x="285.1" y="200.4">RY1:402</text>
<text x="298.8" y="200.4">26</text>
<text x="298.8" y="203.7">27</text>
<text x="298.8" y="207">28</text>
<text x="285.6" y="210.3">51GD:6</text>
<text x="285.6" y="213.6">51GD:5</text>
<text x="298.8" y="213.6">30</text>
<text x="298.8" y="210.3">29</text>
<text x="285.1" y="220.3">RY1:309</text>
<text x="285.1" y="217">RY1:308</text>
<text x="298.8" y="220.3">32</text>
<text x="298.9" y="217">31</text>
</g>
<g font-size="2.4">
<text x="96.8" y="14.8">A</text>
<text x="100.2" y="18.1">B</text>
<text x="103.5" y="21.4">C</text>
<text x="105.1" y="24.7">N</text>
<text x="108" y="27.5">X01:17</text>
<text x="151" y="24.7">51GD</text>
<text x="153.2" y="27.5">1</text>
<text x="163.1" y="27.5">2</text>
<text x="218.3" y="29">74-2</text>
<text x="108.4" y="37.4">X01:8</text>
<text x="115.9" y="37.1">FU1</text>
<text x="139.5" y="38.3">42</text>
<text x="139.5" y="42">42</text>
<text x="218.7" y="36.3">1LT</text>
<text x="82.2" y="46.1">52A</text>
<text x="218.7" y="42.9">2LT</text>
<text x="288.5" y="46.1">43</text>
<text x="301.8" y="46.1">42</text>
<text x="317.4" y="46.1">42</text>
<text x="326.7" y="46.1">74-2</text>
<text x="335.6" y="46.1">74-2</text>
<text x="347.4" y="46.1">RY1</text>
<text x="353.2" y="46.1">51GD</text>
<text x="363.1" y="46.1">74-1</text>
<text x="139.5" y="51.5">52</text>
<text x="218.3" y="48.9">74-1</text>
<text x="151" y="57.8">RY1</text>
<text x="158.6" y="54.8">51GD</text>
<text x="219.1" y="58.8">52</text>
<text x="289.5" y="57.5">DCS</text>
<text x="290.8" y="54">X01:9</text>
<text x="297" y="54">X01:10 X01:11 X01:12 X01:13 X01:14 X01:15 X01:16 X01:18 X01:29</text>
<text x="360" y="54">X01:30 X01:19 X01:20</text>
<text x="152.4" y="60.7">304</text>
<text x="165.6" y="60.7">305</text>
<text x="159.4" y="68.1">42</text>
<text x="180.8" y="71.1">RY1</text>
<text x="139.5" y="74.7">52</text>
<text x="152.4" y="73.9">302</text>
<text x="165.6" y="73.9">301</text>
<text x="171.5" y="77.7">RY1</text>
<text x="182.2" y="73.9">301</text>
<text x="192.2" y="73.9">303</text>
<text x="219.1" y="72.1">42</text>
<text x="151" y="80.4">RY1</text>
<text x="168.9" y="80.5">111</text>
<text x="176.7" y="82.1">装置电源</text>
<text x="192.2" y="80.5">112</text>
<text x="192.2" y="83.9">201</text>
<text x="192.2" y="87.2">113</text>
<text x="126.7" y="95.8">1</text>
<text x="129.2" y="91.8">43</text>
<text x="133.3" y="95.8">2</text>
<text x="139.9" y="95.8">1</text>
<text x="143.1" y="91.8">1</text>
<text x="146.6" y="95.8">2</text>
<text x="168.9" y="93.8">202</text>
<text x="173.4" y="95.7">启动DI</text>
<text x="168.9" y="100.4">204</text>
<text x="138.3" y="107.1">X01:1</text>
<text x="139.9" y="102.4">3</text>
<text x="142.3" y="103.9">DCS</text>
<text x="146.6" y="102.4">4</text>
<text x="151.5" y="107.1">X01:2</text>
<text x="173.4" y="102.4">停止/复归</text>
<text x="193.3" y="105.6" transform="rotate(-90 193.3 105.6)">8</text>
<text x="211.2" y="103.8">X01:5</text>
<text x="126.7" y="109">3</text>
<text x="133.3" y="109">4</text>
<text x="138.3" y="113.7">X01:3</text>
<text x="151.5" y="113.7">X01:4</text>
<text x="193.3" y="112.3" transform="rotate(-90 193.3 112.3)">3</text>
<text x="211.2" y="110.4">X01:6</text>
<text x="211.2" y="115.3">X01:7</text>
<text x="131.2" y="120.3">X01:21</text>
<text x="144.5" y="120.3">X01:25</text>
<text x="168.9" y="120.3">205</text>
<text x="173.3" y="122">急停/联跳</text>
<text x="193.3" y="125.5" transform="rotate(-90 193.3 125.5)">8</text>
<text x="210.8" y="120.3">X01:22</text>
<text x="168.9" y="127">206</text>
<text x="173.4" y="128.4">故障跳闸</text>
<text x="210.8" y="127">X01:23</text>
<text x="138.7" y="134.4">74-1</text>
<text x="168.9" y="133.6">207</text>
<text x="173.4" y="135.6">故障信号</text>
<text x="193.3" y="132.1" transform="rotate(-90 193.3 132.1)">3</text>
<text x="168.9" y="140.2">208</text>
<text x="192.2" y="140.2">308</text>
<text x="210.8" y="140.2">X01:31</text>
<text x="136.6" y="148.8">7</text>
<text x="139.2" y="144.8">43</text>
<text x="143.3" y="148.8">8</text>
<text x="168.9" y="146.9">209</text>
<text x="173.4" y="148.2">遥控状态</text>
<text x="183.4" y="144.6">装置故障</text>
<text x="192.2" y="146.9">309</text>
<text x="210.8" y="146.9">X01:32</text>
<text x="120.9" y="156.5">FU1LVT1</text>
<text x="168.9" y="156.8">107</text>
<text x="173.5" y="159.6">VA</text>
<text x="183.4" y="159.9">模拟量</text>
<text x="192.2" y="156.8">401</text>
<text x="210.8" y="156.8">X01:24</text>
<text x="120.9" y="163.1">FU1LVT2</text>
<text x="168.9" y="163.4">108</text>
<text x="173.5" y="165.1">VB</text>
<text x="183.4" y="162.7">4~20mA</text>
<text x="192.2" y="163.4">402</text>
<text x="210.8" y="163.4">X01:26</text>
<text x="120.9" y="169.8">FU1LVT3</text>
<text x="168.9" y="170.1">109</text>
<text x="173.5" y="173.4">VC</text>
<text x="129" y="177.2">N</text>
<text x="168.9" y="176.7">110</text>
<text x="173.5" y="178.9">VN</text>
<text x="83" y="185.3">42</text>
<text x="84.7" y="195.8">RY1</text>
<text x="87.5" y="202.7">马保配套CT</text>
<text x="112.2" y="215.1">951GD</text>
<text x="106.9" y="218.6">X01:19</text>
<text x="111.8" y="221.7">10</text>
<text x="122.2" y="218.4">3</text>
<text x="106.9" y="225.7">X01:20</text>
</g>
<g font-size="1.9">
<text x="214.6" y="34">13</text>
<text x="223.9" y="34">14</text>
<text x="112.5" y="40.6">1</text>
<text x="121.1" y="40.6">2</text>
<text x="135" y="40.6">13</text>
<text x="144.3" y="40.6">14</text>
<text x="214.6" y="40.6">X1</text>
<text x="223.9" y="40.6">X2</text>
<text x="293.5" y="41.2">11</text>
<text x="306.8" y="41.2">53</text>
<text x="320" y="41.2">31</text>
<text x="333.3" y="41.2">9</text>
<text x="339.9" y="41.2">9</text>
<text x="353.2" y="41.2">306</text>
<text x="359.8" y="41.2">5</text>
<text x="369.8" y="41.2">6</text>
<text x="135" y="47.2">21</text>
<text x="144.3" y="47.2">22</text>
<text x="214.6" y="47.2">X1</text>
<text x="223.9" y="47.2">X2</text>
<text x="133.7" y="53.8">4.13</text>
<text x="144.3" y="53.8">4.14</text>
<text x="214.6" y="53.8">13</text>
<text x="223.9" y="53.8">14</text>
<text x="293.5" y="50.5">12</text>
<text x="306.8" y="50.5">54</text>
<text x="320" y="50.5">32</text>
<text x="333.3" y="50.5">5</text>
<text x="339.9" y="50.5">1</text>
<text x="353.2" y="50.5">307</text>
<text x="359.8" y="50.5">6</text>
<text x="369.8" y="50.5">10</text>
<text x="155.6" y="57.2">7</text>
<text x="164.2" y="57.2">8</text>
<text x="214.6" y="63.8">C1</text>
<text x="223.9" y="63.8">C2</text>
<text x="154.9" y="70.4">23</text>
<text x="164.2" y="70.4">24</text>
<text x="133.7" y="77.1">1.13</text>
<text x="144.3" y="77.1">1.14</text>
<text x="214.6" y="77.1">A1</text>
<text x="223.9" y="77.1">A2</text>
<text x="135.7" y="136.7">5</text>
<text x="144.3" y="136.7">9</text>
<text x="119.1" y="159.9">1</text>
<text x="127.8" y="159.9">2</text>
<text x="119.1" y="166.6">1</text>
<text x="127.8" y="166.6">2</text>
<text x="119.1" y="173.2">1</text>
<text x="127.8" y="173.2">2</text>
</g>
<text font-size="1.4" x="35.2" y="19.5">L1、L2、L3</text>
<g font-size=".9">
<text x="81.3" y="40.8">/1.F3</text>
<text x="83.8" y="83.9">/1.C4</text>
</g>
</svg>
